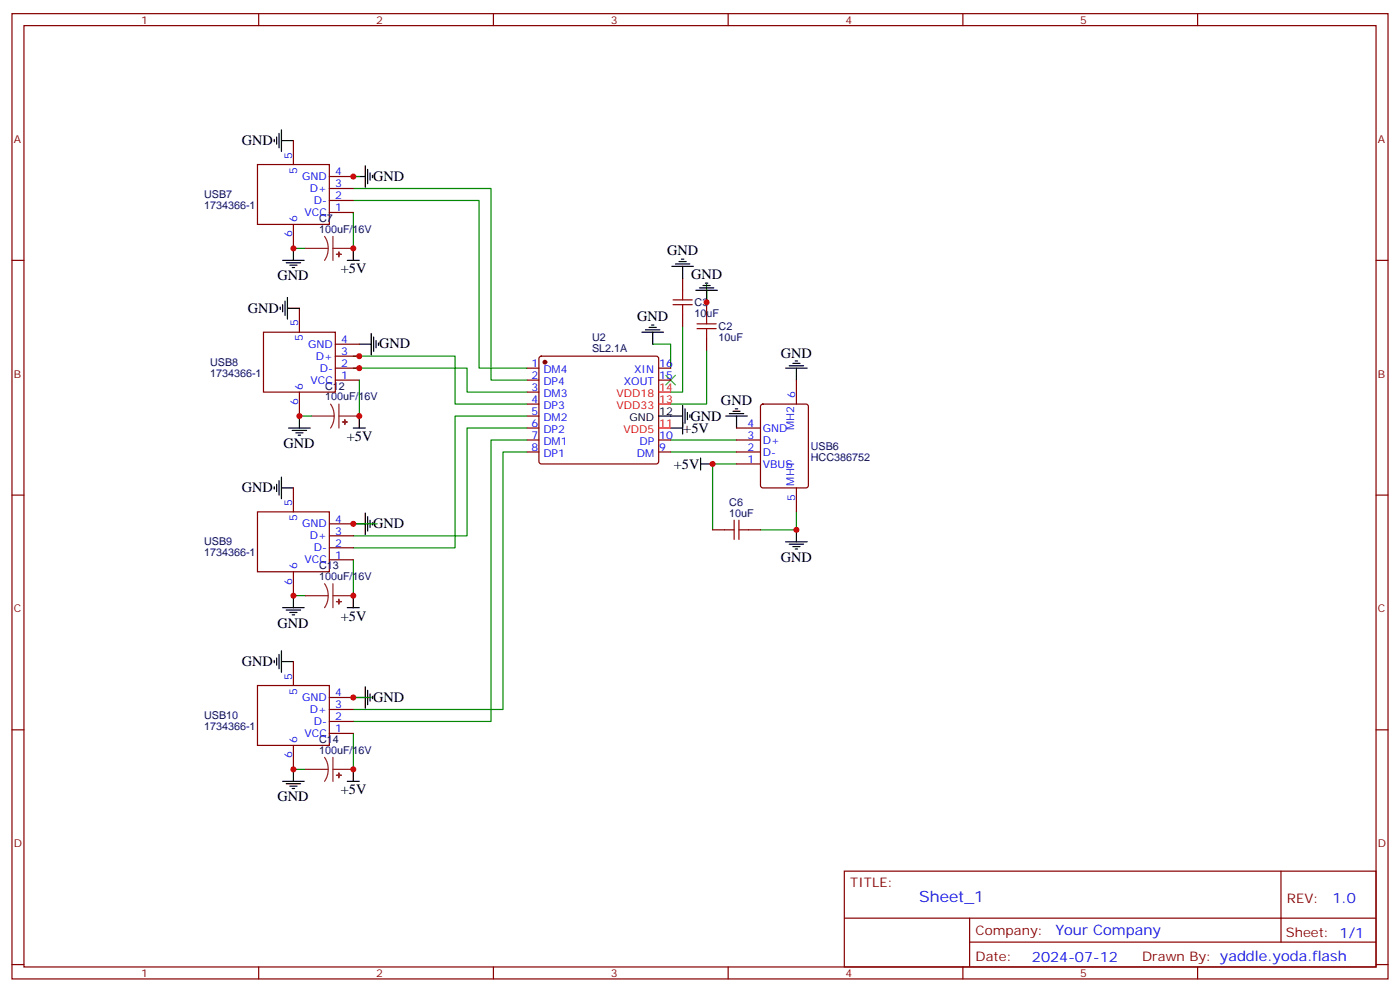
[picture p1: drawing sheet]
<svg xmlns="http://www.w3.org/2000/svg" width="412mm" height="292mm" viewBox="0 0 412 292" stroke-linecap="round" stroke-linejoin="round" font-family="sans-serif">
<g fill="none" stroke="#870000" stroke-width=".35">
<path d="M3.5 4h405.4v284.4h-405.4zM7.1 7.5h398.2v277.3h-398.2zM76.2 4v3.5M145.3 4v3.5M214.5 4v3.5M283.6 4v3.5M352.8 4v3.5M75.8 48.5h21.2v17.6h-21.2zM86.4 41.4v7.1M97 52h7.1M97 55.5h7.1M97 59.1h7.1"/>
<path d="M3.5 76.7h3.6M86.4 66.1v7.1M97 62.6h7.1M405.3 76.7h3.6M77.6 97.9h21.2v17.6h-21.2zM88.2 90.8v7.1M201.1 82v3.5M201.1 92.6v3.5M208.1 89v3.6M208.1 99.6v3.6M88.2 115.5v7.1M98.8 108.4h7"/>
<path d="M98.8 112h7M98.8 101.4h7M98.8 104.9h7M155.2 108.4h3.5M155.2 112h3.5M155.2 115.5h3.5M155.2 119h3.5M159 105.1l.5-.2h33.8l.5 .2 .2 .5v30.4l-.2 .5-.5 .2h-33.8l-.5-.3-.3-.4v-30.4zM194 108.4h3.6M194 112h3.6M224.2 119.2l.5-.2h12.7l.7 .5v23.5l-.4 .7h-13l-.6-.4-.1-23.6zM234.6 112v7"/>
<path d="M155.2 122.6h3.5M155.2 126.1h3.5M155.2 129.6h3.5M155.2 133.1h3.5M194 129.6h3.6M194 133.1h3.6M217 126.1h7M217 129.6h7M217 133.1h7M217 136.7h7M3.5 145.8h3.6M75.8 150.8h21.2v17.6h-21.2z"/>
<path d="M86.4 143.7v7.1M97 154.3h7.1M97 157.8h7.1M209.9 156.1h3.5M220.5 156.1h3.5M234.6 143.7v7.1M405.3 145.8h3.6M86.4 168.4v7.1M97 161.4h7.1M97 164.9h7.1M86.4 194.9v7M3.5 215h3.6"/>
<path d="M75.8 201.9h21.2v17.7h-21.2zM86.4 219.6v7M97 205.5h7.1M97 209h7.1M97 212.5h7.1M97 216h7.1M405.3 215h3.6M248.7 256.6h156.6v28.2h-156.6zM377.3 256.6v20.9M248.7 270.5h156.5M285.6 277.5h119.6M285.6 270.5v14.1"/>
<path d="M3.5 284.1h3.6M76.2 284.8v3.6M145.3 284.8v3.6M214.5 284.8v3.6M283.6 284.8v3.6M352.8 284.8v3.6M405.3 284.1h3.6"/>
</g>
<path d="M196.1 110.6l2.9 2.8M199 110.6l-2.9 2.8" fill="none" stroke="#3c3" stroke-width=".35"/>
<g fill="none" stroke="#008700" stroke-width=".35">
<path d="M104.1 55.5h40.5v56.5h10.6M104.1 59.1h37v49.3h14.1M104.1 52h1.7M86.4 73.2h3.6M104.1 62.6v10.6M201.1 96.1v19.4h-3.5M208.1 83.7v5.3M104.1 104.9h30v14.1h21.1M104.1 108.4h33.5v7.1h17.6M105.8 112v10.6M192.3 101.4h5.3v7M208.1 103.2v15.8h-10.5"/>
<path d="M88.2 122.6h3.5M155.2 129.6h-10.6v82.9h-40.5M155.2 133.1h-7v75.9h-44.1M155.2 122.6h-21.1v38.8h-30M155.2 126.1h-17.6v31.7h-33.5M197.6 133.1h19.4M197.6 129.6h19.4M217 136.7h-7.1v19.4M104.1 154.3h7M234.6 150.8v5.3h-10.6M86.4 175.5h3.6M104.1 164.9v10.6"/>
<path d="M104.1 205.5h5.3M104.1 216v10.6M86.4 226.6h3.6"/>
</g>
<g fill="none" stroke="#000" stroke-width=".35">
<path d="M82.2 39.3v4.2M82.9 38.2v6.4M80.8 41.1v.7M81.5 40.4v2.1M82.9 41.4h3.5M104.1 52h3.5M107.6 48.8v6.4M108.3 49.9v4.2M109 50.9v2.2M109.7 51.6v.8M83.3 76.7h6.3M84.3 77.4h4.2"/>
<path d="M85.4 78.1h2.1M86.1 78.8h.7M86.4 73.2v3.5M102.3 76.7h3.5M104.1 73.2v3.5M197.9 78.5h6.4M199 77.8h4.2M200 77h2.1M200.7 76.3h.7M201.1 78.5v3.5M82.5 90.5v.7M83.3 89.7v2.2"/>
<path d="M84 88.7v4.2M84.7 90.8h3.5M84.7 87.6v6.4M109.4 98.2v6.4M110.1 99.3v4.2M189.1 97.9h6.3M190.1 97.2h4.3M191.2 96.4h2.1M191.9 95.7h.7M192.3 97.9v3.5M205 85.5h6.3M206 84.8h4.3"/>
<path d="M207.1 84.1h2.1M207.8 83.4h.7M208.1 85.5v3.5M105.8 101.4h3.6M110.8 100.3v2.1M111.5 101v.7M201.1 119.4v8.4M231.4 108.4h6.4M232.5 107.7h4.2M233.5 107h2.2M234.2 106.3h.7M234.6 108.4v3.6"/>
<path d="M85 126.1h6.4M86.1 126.8h4.2M87.1 127.5h2.2M87.8 128.2h.7M88.2 122.6v3.5M104.1 126.1h3.5M105.8 122.6v3.5M194 122.6h7.1M197.6 126.1h3.5M201.8 120.4v4.3M202.5 121.5v2.1M203.2 122.2v.7"/>
<path d="M206.4 136.7h3.5M206.4 134.9v3.5M213.8 122.6h6.3M214.8 121.8h4.3M215.9 121.1h2.1M216.6 120.4h.7M217 122.6v3.5M80.8 143.4v.7M81.5 142.7v2.1M82.2 141.6v4.2M82.9 140.5v6.4M82.9 143.7h3.5"/>
<path d="M104.1 154.3h3.5M107.6 151.1v6.4M108.3 152.2v4.2M109 153.2v2.2M109.7 154v.7M231.4 159.6h6.4M234.6 156.1v3.5M83.3 179h6.3M84.3 179.7h4.2M86.4 175.5v3.5M102.3 179h3.5M104.1 175.5v3.5"/>
<path d="M232.5 160.3h4.2M233.5 161h2.2M234.2 161.7h.7M80.8 194.5v.7M81.5 193.8v2.1M82.2 192.8v4.2M82.9 191.7v6.3M82.9 194.9h3.5M85.4 180.4h2.1M86.1 181.1h.7M104.1 205.5h3.5M107.6 202.3v6.3"/>
<path d="M108.3 203.3v4.3M109 204.4v2.1M109.7 205.1v.7M83.3 230.2h6.3M84.3 230.9h4.2M85.4 231.6h2.1M86.1 232.3h.7M86.4 226.6v3.6M102.3 230.2h3.5M104.1 226.6v3.6"/>
</g>
<path d="M198.3 89.7h5.6M198.3 88.3h5.6M201.1 85.5v2.8M201.1 89.7v2.9M205.3 95.4h5.7M205.3 96.8h5.7M208.1 92.6v2.8M208.1 96.8v2.8M213.4 156.1h2.9M216.3 153.2v5.7M217.7 156.1h2.8M217.7 153.2v5.7" fill="none" stroke="#a10000" stroke-width=".35"/>
<circle cx="160.5" cy="106.7" r=".53" fill="#870000" stroke="#870000" stroke-width=".35"/>
<path d="M194 119h3.6M194 115.5h3.6M194 126.1h3.6" fill="none" stroke="#f00" stroke-width=".35"/>
<g fill="none" stroke="#8c2424" stroke-width=".35">
<path d="M90 73.2h6.7M95.6 69.6l.8 1.7 .3 1.9M96.7 73.2l-.3 1.8-.8 1.7M98.1 73.2h6M98.1 69.6v7.1M97.4 119l.8 1.7 .2 1.9M99.8 119v7.1M91.7 122.6h6.7M98.4 122.6l-.2 1.8-.8 1.7M99.8 122.6h6M90 175.5h6.7M95.6 171.9l.8 1.7 .3 1.9"/>
<path d="M96.7 175.5l-.3 1.8-.8 1.7M98.1 171.9v7.1M98.1 175.5h6M90 226.6h6.7M95.6 223.1l.8 1.7 .3 1.8M96.7 226.6l-.3 1.9-.8 1.7M98.1 223.1v7.1M98.1 226.6h6"/>
</g>
<g fill="#8c2424" stroke="#8c2424" stroke-width=".35">
<path d="M101.6 123.6v1.4z"/>
<path d="M100.9 124.3h1.4z"/>
<path d="M99.8 74.2v1.4z"/>
<path d="M99.1 74.9h1.4z"/>
<path d="M99.8 176.5v1.4z"/>
<path d="M99.1 177.2h1.4z"/>
<path d="M99.8 227.7v1.4z"/>
<path d="M99.1 228.4h1.4z"/>
</g>
<g fill="#c00">
<circle cx="234.6" cy="156.1" r=".88"/>
<circle cx="208.1" cy="89" r=".88"/>
<circle cx="209.9" cy="136.7" r=".88"/>
<circle cx="105.8" cy="104.9" r=".88"/>
<circle cx="105.8" cy="108.4" r=".88"/>
<circle cx="105.8" cy="122.6" r=".88"/>
<circle cx="104.1" cy="154.3" r=".88"/>
<circle cx="88.2" cy="122.6" r=".88"/>
<circle cx="86.4" cy="73.2" r=".88"/>
<circle cx="104.1" cy="73.2" r=".88"/>
<circle cx="104.1" cy="52" r=".88"/>
<circle cx="86.4" cy="175.5" r=".88"/>
<circle cx="104.1" cy="175.5" r=".88"/>
<circle cx="86.4" cy="226.6" r=".88"/>
<circle cx="104.1" cy="226.6" r=".88"/>
<circle cx="104.1" cy="205.5" r=".88"/>
</g>
<text font-size="4.6" fill="#00f" x="270.8" y="265.6">Sheet_1</text>
<g font-size="4.2">
<text x="71.2" y="42.7">GND</text>
<text x="109.9" y="53.3">GND</text>
<text x="196.5" y="75.2">GND</text>
<text x="81.7" y="82.6">GND</text>
<text x="100.4" y="80.5">+5V</text>
<text x="203.6" y="82.3">GND</text>
<text x="73" y="92.1">GND</text>
<text x="187.7" y="94.6">GND</text>
<text x="111.7" y="102.7">GND</text>
<text x="230" y="105.3">GND</text>
<text x="212.4" y="119.4">GND</text>
<text x="203.4" y="124">GND</text>
<text x="83.5" y="132">GND</text>
<text x="102.1" y="129.9">+5V</text>
<text x="201.3" y="127.5">+5V</text>
<text x="198.5" y="138.1">+5V</text>
<text x="71.2" y="145">GND</text>
<text x="109.9" y="155.6">GND</text>
<text x="230" y="165.6">GND</text>
<text x="81.7" y="184.9">GND</text>
<text x="100.4" y="182.8">+5V</text>
<text x="71.2" y="196.1">GND</text>
<text x="109.9" y="206.7">GND</text>
<text x="100.4" y="233.9">+5V</text>
<text x="81.7" y="236.1">GND</text>
</g>
<g font-size="4.2" fill="#00f">
<text x="392.5" y="265.9">1.0</text>
<text x="310.9" y="275.4">Your Company</text>
<text x="304" y="283.2">2024-07-12</text>
</g>
<g font-size="3.9" fill="#800">
<text x="250.5" y="261.2">TITLE:</text>
<text x="379.1" y="265.9">REV:</text>
<text x="287.4" y="275.4">Company:</text>
<text x="378.7" y="276">Sheet: 1/1</text>
<text x="287.4" y="283.1">Date:</text>
<text x="336.4" y="283.2">Drawn By: yaddle.yoda.flash</text>
</g>
<g font-size="3.2" fill="#800">
<text x="41.6" y="7">1</text>
<text x="110.8" y="7">2</text>
<text x="179.9" y="7">3</text>
<text x="249.1" y="7">4</text>
<text x="318.2" y="7">5</text>
<text x="4.1" y="42.1">A</text>
<text x="405.9" y="42.1">A</text>
<text x="4.1" y="111.3">B</text>
<text x="405.9" y="111.3">B</text>
<text x="4.1" y="180.4">C</text>
<text x="405.9" y="180.4">C</text>
<text x="4.1" y="249.6">D</text>
<text x="405.9" y="249.6">D</text>
<text x="41.6" y="287.8">1</text>
<text x="110.8" y="287.8">2</text>
<text x="179.9" y="287.8">3</text>
<text x="249.1" y="287.8">4</text>
<text x="318.2" y="287.8">5</text>
</g>
<g font-size="3.2" fill="#00f">
<text x="86.1" y="46.7" transform="rotate(-90 86.1 46.7)">5</text>
<text x="87.5" y="51.2" transform="rotate(-90 87.5 51.2)">5</text>
<text x="89" y="53.1">GND</text>
<text x="98.8" y="51.6">4</text>
<text x="91.3" y="56.6">D+</text>
<text x="98.8" y="55.2">3</text>
<text x="98.8" y="58.7">2</text>
<text x="87.5" y="65.4" transform="rotate(-90 87.5 65.4)">6</text>
<text x="89.7" y="63.6">VCC</text>
<text x="92.4" y="60.1">D-</text>
<text x="98.8" y="62.2">1</text>
<text x="86.1" y="69.9" transform="rotate(-90 86.1 69.9)">6</text>
<text x="87.8" y="96.1" transform="rotate(-90 87.8 96.1)">5</text>
<text x="89.3" y="100.6" transform="rotate(-90 89.3 100.6)">5</text>
<text x="100.5" y="101">4</text>
<text x="90.8" y="102.4">GND</text>
<text x="93" y="106">D+</text>
<text x="100.5" y="104.6">3</text>
<text x="91.5" y="113">VCC</text>
<text x="94.2" y="109.5">D-</text>
<text x="100.5" y="108.1">2</text>
<text x="100.5" y="111.6">1</text>
<text x="156.6" y="108.1">1</text>
<text x="156.6" y="111.6">2</text>
<text x="160.1" y="109.9">DM4</text>
<text x="160.1" y="113.4">DP4</text>
<text x="183.8" y="113.4">XOUT</text>
<text x="186.8" y="109.9">XIN</text>
<text x="194.2" y="111.6">15</text>
<text x="194.2" y="108.1">16</text>
<text x="87.8" y="119.3" transform="rotate(-90 87.8 119.3)">6</text>
<text x="89.3" y="114.8" transform="rotate(-90 89.3 114.8)">6</text>
<text x="156.6" y="115.1">3</text>
<text x="156.6" y="118.7">4</text>
<text x="160.1" y="116.9">DM3</text>
<text x="234.2" y="117.3" transform="rotate(-90 234.2 117.3)">6</text>
<text x="156.6" y="122.2">5</text>
<text x="156.6" y="125.7">6</text>
<text x="160.1" y="120.4">DP3</text>
<text x="160.1" y="124">DM2</text>
<text x="220.2" y="125.7">4</text>
<text x="156.6" y="129.3">7</text>
<text x="160.1" y="127.5">DP2</text>
<text x="160.1" y="131">DM1</text>
<text x="188.4" y="131">DP</text>
<text x="194.2" y="129.3">10</text>
<text x="220.2" y="129.3">3</text>
<text x="224.7" y="127.1">GND</text>
<text x="224.7" y="130.7">D+</text>
<text x="233.9" y="126.8" transform="rotate(-90 233.9 126.8)">MH2</text>
<text x="156.6" y="132.8">8</text>
<text x="160.1" y="134.5">DP1</text>
<text x="187.6" y="134.5">DM</text>
<text x="194.2" y="132.8">9</text>
<text x="220.2" y="132.8">2</text>
<text x="220.2" y="136.3">1</text>
<text x="224.7" y="134.2">D-</text>
<text x="224.7" y="137.7">VBUS</text>
<text x="233.9" y="143" transform="rotate(-90 233.9 143)">MH1</text>
<text x="86.1" y="149" transform="rotate(-90 86.1 149)">5</text>
<text x="234.2" y="147.5" transform="rotate(-90 234.2 147.5)">5</text>
<text x="87.5" y="153.5" transform="rotate(-90 87.5 153.5)">5</text>
<text x="89" y="155.4">GND</text>
<text x="98.8" y="154">4</text>
<text x="91.3" y="158.9">D+</text>
<text x="98.8" y="157.5">3</text>
<text x="98.8" y="161">2</text>
<text x="87.5" y="167.7" transform="rotate(-90 87.5 167.7)">6</text>
<text x="89.7" y="165.9">VCC</text>
<text x="92.4" y="162.4">D-</text>
<text x="98.8" y="164.5">1</text>
<text x="86.1" y="172.2" transform="rotate(-90 86.1 172.2)">6</text>
<text x="86.1" y="200.2" transform="rotate(-90 86.1 200.2)">5</text>
<text x="87.5" y="204.7" transform="rotate(-90 87.5 204.7)">5</text>
<text x="89" y="206.5">GND</text>
<text x="98.8" y="205.1">4</text>
<text x="98.8" y="208.6">3</text>
<text x="91.3" y="210">D+</text>
<text x="92.4" y="213.6">D-</text>
<text x="98.8" y="212.2">2</text>
<text x="98.8" y="215.7">1</text>
<text x="87.5" y="218.9" transform="rotate(-90 87.5 218.9)">6</text>
<text x="89.7" y="217.1">VCC</text>
<text x="86.1" y="223.4" transform="rotate(-90 86.1 223.4)">6</text>
</g>
<g font-size="3.2" fill="#000080">
<text x="60.1" y="58.4">USB7</text>
<text x="60.1" y="61.6">1734366-1</text>
<text x="94" y="65.4">C7</text>
<text x="94" y="68.6">100uF/16V</text>
<text x="204.6" y="93.4">10uF</text>
<text x="204.6" y="90.2">C3</text>
<text x="174.4" y="100.6">U2</text>
<text x="211.7" y="100.4">10uF</text>
<text x="211.7" y="97.3">C2</text>
<text x="61.9" y="107.8">USB8</text>
<text x="174.4" y="103.8">SL2.1A</text>
<text x="61.9" y="111">1734366-1</text>
<text x="95.8" y="118">100uF/16V</text>
<text x="95.8" y="114.8">C12</text>
<text x="238.8" y="135.7">HCC386752</text>
<text x="238.8" y="132.5">USB6</text>
<text x="214.8" y="149">C6</text>
<text x="214.8" y="152.2">10uF</text>
<text x="60.1" y="160.7">USB9</text>
<text x="60.1" y="163.9">1734366-1</text>
<text x="94" y="167.7">C13</text>
<text x="94" y="170.9">100uF/16V</text>
<text x="60.1" y="215">1734366-1</text>
<text x="60.1" y="211.8">USB10</text>
<text x="94" y="218.8">C14</text>
<text x="94" y="222">100uF/16V</text>
</g>
<g font-size="3.2" fill="#f00">
<text x="181.6" y="116.9">VDD18</text>
<text x="194.2" y="118.7">13</text>
<text x="194.2" y="115.1">14</text>
<text x="181.6" y="120.4">VDD33</text>
<text x="194.2" y="125.7">11</text>
<text x="183.6" y="127.5">VDD5</text>
</g>
<g font-size="3.2">
<text x="185.4" y="124">GND</text>
<text x="194.2" y="122.2">12</text>
</g>
</svg>
